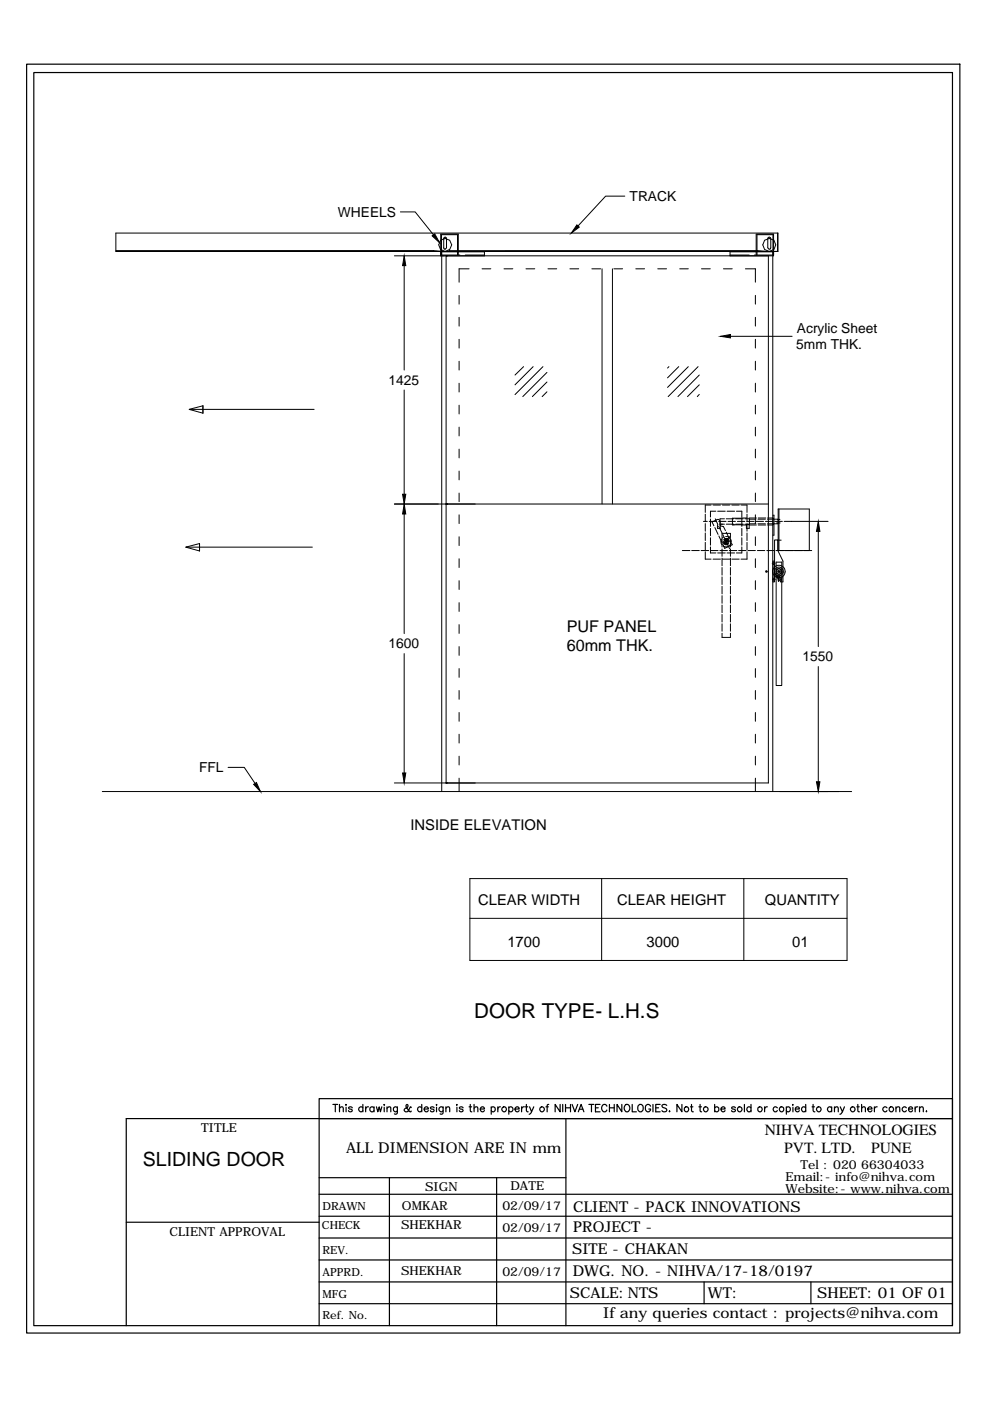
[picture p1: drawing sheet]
<svg xmlns="http://www.w3.org/2000/svg" width="210mm" height="297mm" viewBox="0 0 210 297" stroke-linecap="round" stroke-linejoin="round" font-family="sans-serif">
<!-- layer: at_Text -->
<path d="M164.8 122.1l.3 1.1 .2-1.1 .3 1.1 .3-1.1" fill="none" stroke="#000" stroke-width=".21"/>
<!-- layer: at_Entity -->
<g fill="none" stroke="#000" stroke-width=".21">
<path d="M24.6 53.1h67.3l1.9 .2h-69.2v-3.9h140.3v3.9h-115.9M91.9 53.1v.2M93.4 54.1h4.1M93.4 53.4h9.3v.8M93.6 54.1v-4.3h3.4v4.3M93.7 53.3v114.5M94.2 50.4l.2-.1 .3 .3v1.9l-.3 .3-.3-.3zM94.6 54.2h.1M94.6 54.2v111.8M95.3 53.1v.2M95.3 53.1h65.3M95.3 53.1l-.4 .2"/>
<path d="M97.2 54.1v-4.5h-3.8v4.6h70.6v-4.6h-3.7v4.5M98.7 54.1h4M99.5 57h-2.2v2.8M102.2 57h1.9M106.9 57h1.8M111.5 57h1.9M116.2 57h1.8M120.8 57h1.9M125.5 57h1.9M127.6 57v49.9M129.9 57v49.9M130.1 57h1.9"/>
<path d="M134.8 57h1.9M139.5 57h1.8M144.1 57h1.8M148.7 57h1.9M153.4 57h1.9M158 57h2.2M158.8 54.1h-4M159.9 54.1h4.1M160.1 57l.1 2.8M160.5 54.1v-4.3h3.4v4.3M160.6 53.1v.2M160.6 53.1l1.9 .2"/>
<path d="M162.9 50.4l.2-.1 .3 .3v1.9l-.3 .3-.3-.3zM162.9 54.2v111.8h-68.3M163.8 53.3v114.5M164 53.4h-9.2v.8M164.9 49.4v3.9M97.3 62.6v1.9M97.3 67.3v1.8M97.3 71.9v1.9M97.3 76.6v1.9M160.2 62.6v1.9M160.2 67.3v1.8M160.2 71.9v1.9"/>
<path d="M160.2 76.6v1.9M40.1 86.8l2.9-.8v1.6zM40.1 86.8h26.5M97.3 81.3v1.8M97.3 85.9v1.9M97.3 90.6v1.8M97.3 95.2v1.9M97.3 99.9v1.8M160.2 81.3v1.8M160.2 85.9v1.9M160.2 90.6v1.8M160.2 95.2v1.9"/>
<path d="M160.2 99.9v1.8M39.4 116l2.9-.8v1.6zM39.4 116h26.8M94.6 106.9h.1M94.6 106.9h68.3M97.3 104.5v1.9M97.3 109.1v1.9M97.3 113.8v1.9M97.3 118.5v1.8M144.7 116.7h1.6M146.7 116.7h1.6M148.6 116.7h1.7"/>
<path d="M149.2 110.5h.8M149.5 109v1.6M149.5 111v1.6M149.5 113v1.6M149.5 115v1.6M149.5 117v1.5h1.3M150.4 110.5h1.5M150.6 116.7h1.6M150.6 110v1.6M150.6 112v1.6M150.6 114v1.6M150.6 116v1.2h1.2"/>
<path d="M150.8 107.1h-1.3v1.5M151.2 118.5h1.6M151.2 107.1h1.6M151.4 111.5l-.4-.8 1.3-.6 .3 .3 .1 1.1 .7 .1 .4 .9M151.6 111.9l.6 1.4M151.7 110l.5 1.2M151.8 108.4h-1.2v1.2M152.2 117.2h1.6M152.2 108.4h1.6M152.4 111.6l.7 1.4M152.4 110.5h1.5M152.4 113.6l.7 1.5"/>
<path d="M152.6 116.7h1.6M153.1 114v-.9h1.8v.9M153.1 114.4v1.6M153.1 116.4v1.6M153.1 118.3v1.6M153.2 118.5h1.5M153.2 107.1h1.5M153.3 113.3l.6 1.5 .2-.2-.2 .3 .1-.2M153.3 114.9a.65 .65 0 0 0 .5 .6 .65 .65 0 0 0 .7-.3M153.4 113.9a1.14 1.14 0 0 0-.4 1.6M153.4 114.4a.65 .65 0 0 1 .8-.2 .65 .65 0 0 1 .4 .7M153.5 114.9a.48 .48 0 0 0 .3 .4 .48 .48 0 0 0 .6-.2"/>
<path d="M153.6 110h-.9v1.1h.9M153.6 114.5l.5-.1 .3 .7-.4 .2-.2-.1-.3-.4zM153.7 114.4l-.1 .2a.48 .48 0 0 1 .5-.2 .48 .48 0 0 1 .3 .5l-.2-.5zM153.8 114.2v.2h.2l-.1-.2M153.8 114.9v-.4l.2 .4M153.8 114.4h.1M153.8 114.5h.1M153.8 114.2h.3M153.8 114.9h.2M153.8 114.2v.7M153.8 114.3h.1M153.9 113.8a1.05 1.05 0 0 1 1.1 1.1"/>
<path d="M153.9 114.4l-.1 .1M153.9 114.4h.1M153.9 114.7l-.1 .1M153.9 114.2l.2 .2v-.2M153.9 114.2l-.1 .1M153.9 114.2v.2M154 114.4v.5l-.2-.5M154 114.4h-.2M154 114.4h.1M154 114.4v.5h.1v-.5M154 114.2l-.2 .2M154 114.8h.1"/>
<path d="M154 114.2h.1M154 114.4l-.2 .2M154 114.3l.1-.1-.3 .3M154 114.3l-.1 .1M154 114.5l-.1 .1M154 114.6l-.1 .1M154 114.7h-.1M154 114.7l-.2 .2M154 114.9l.1-.2-.1 .2M154 111.1h1.6M154 112.8l.7 1.5M154 110h1.6"/>
<path d="M154 114.2l-.1 .2M154 114.4l.1-.1-.3 .4M154 114.4l-.2 .3 .3-.3M154.1 114.4l-.1 .1M154.1 114.4h.1M154.1 114.4l-.2 .3M154.1 114.4l-.3 .3M154.1 115.2l.6 1.1M154.1 114.9h.1M154.1 114.2l-.3 .4M154.1 114.2v.7M154.1 114.4l-.1 .3"/>
<path d="M154.1 114.5l-.3 .4M154.1 114.7l-.1 .1M154.1 114.6l-.1 .3M154.1 114.7v.2M154.1 117.2h1.7M154.1 108.4h1.7M154.4 110.5h1.5M154.6 116.7h1.6M154.7 113.8l-.7 1.1M154.8 114.7l.5 .8-1.7 .8-.3-.9M154.9 114.4v1.6M154.9 116.4v1.6"/>
<path d="M154.9 118.3v1.6M155 115.3a1.08 1.08 0 0 1-1.6 .5M155.2 118.5h1.5M155.2 107.1h1.5M156 111.1h1.6M156 110h1.6M156.1 108.4h1.2v1.2M156.4 110.5h1.5M156.6 116.7h1.6M157.1 107.1h1.3v1.5M157.3 116v1.2h-1.2M157.3 110v1.6"/>
<path d="M157.3 112v1.6M157.3 114v1.6M157.3 111.3h1.1M158 110h.9v1.1h-.9M158.3 110.5h1.6M158.4 109.8l-3.1 .1v1.4h2M158.4 117v1.5h-1.3M158.4 109v1.6M158.4 111v1.6M158.4 113v1.6M158.4 115v1.6M158.6 116.7h1.6"/>
<path d="M158.8 111.3h1.6M158.8 109.8h1.6M158.9 110.1h1.4M158.9 111.1h1.4M160.2 104.5v1.9M160.2 109.1v1.9M160.2 113.8v1.9M160.2 118.5v1.8M160.3 110.5h1.6M160.6 116.7h1.6M160.7 110.1h1.6M160.7 111.1h1.6"/>
<path d="M160.8 111.3h1.6M160.8 109.8h1.6M162.3 110.5h1.6M162.6 116.7h1.5M162.7 110.1h2.3v1h-2.3M162.7 109.8h1.2v1.5h-1.2M163.7 119.5h.7M163.9 119h.3v4.4h-.3zM163.9 119.7h.3M163.9 119.3h.3M163.9 110l.1 .1M163.9 109.2h.2v4.3h-.2"/>
<path d="M164 111.1l-.1 .1M164.2 114.5h.7v2.2l1.1 2.3v4.4h-.5l-1.2-1.9zM164.3 110.5h1.6M164.5 116.7h1.6M164.6 119.2h1.1v26.1h-1.1zM164.8 114.5h.8M164.9 110.1h.5M165 107.9h6.6v8.8h-6.6zM165.2 107.9v8.8M166.3 110.5h1.6M166.5 116.7h1.6M168.5 116.7h1.6"/>
<path d="M170.5 116.7h1.6M97.3 123.1v1.9M97.3 127.8v1.8M97.3 132.4v1.9M97.3 137.1v1.9M153.1 134.3v.8h1.8v-.8M153.1 120.3v1.6M153.1 122.3v1.6M153.1 124.3v1.6M153.1 126.3v1.6M153.1 128.3v1.6M153.1 130.3v1.6"/>
<path d="M153.1 132.3v1.5M154.9 120.3v1.6M154.9 122.3v1.6M154.9 124.3v1.6M154.9 126.3v1.6M154.9 128.3v1.6M154.9 130.3v1.6M154.9 132.3v1.5M160.2 123.1v1.9M160.2 127.8v1.8M160.2 132.4v1.9M160.2 137.1v1.9"/>
<path d="M163.8 122.8h.6M163.9 123h.3M163.9 122.6h.3M164.6 122.1h.8M164.7 120.8l.3-.2 .5 .2v.8l-.3 .1-.5-.1zM165 122.1v1.1M165.2 121l-.2 .3h.2l.1-.1M97.3 141.7v1.9M97.3 146.4v1.9M97.3 151.1v1.8M97.3 155.7v1.8M160.2 141.7v1.9"/>
<path d="M160.2 146.4v1.9M160.2 151.1v1.8M160.2 155.7v1.8M21.7 167.8h158.9M94.6 166h.1M97.3 160.3v1.9M97.3 165v2.8M160.2 160.3v1.9M160.2 165v2.8"/>
<circle cx="94.4" cy="51.9" r="1.38"/>
<circle cx="163.1" cy="51.9" r="1.38"/>
<circle cx="162.5" cy="121.2" r=".17"/>
<circle cx="165.1" cy="121.2" r=".63"/>
<circle cx="165.1" cy="121.2" r=".92"/>
<circle cx="165.1" cy="121.2" r="1.32"/>
<circle cx="165.2" cy="121.2" r=".17"/>
</g>
<!-- layer: 0 -->
<g fill="none" stroke="#000" stroke-width=".21">
<path d="M83.6 54.2h10.6M84.9 44.9h3.1l3.9 4.9M85.7 56.3v22.2M132.5 41.6h-4.1l-5.8 6.3M111 77.7l-1.8 1.8M113 77.7l-3.8 3.9M115.1 77.7l-5.9 6M116 79l-5.2 5.1M141.8 77.7l-.3 .3M143.9 77.7l-2.4 2.4M145.9 77.7l-4.4 4.4M148 77.7l-6.3 6.4"/>
<path d="M148.3 79.5l-4.6 4.6M154.9 71.3h13.1M85.7 82.7v22.1M116 81l-3.1 3.1M116 83.1l-1.1 1M148.3 81.6l-2.5 2.5M148.3 83.6l-.5 .5M83.6 106.9h17.2M85.7 109v25.3M152.1 111.3v.7h.6M152.7 111.3v.9M155.3 111.3h.4"/>
<path d="M158.3 111.2h.5v.8h-.5zM167.8 110.5h7.8M173.5 112.7v24.4M85.7 138.6v25.3M173.5 141.3v24.4M48.4 162.7h3.4l2.3 3.4M83.6 166h17.2M173.7 167.8h1.9M99.6 186.3h80v17.3h-80zM99.6 194.7h80M127.6 186.3v17.3M157.7 186.3v17.3"/>
</g>
<!-- layer: at_Rect -->
<path d="M164.6 110.9h.8" fill="none" stroke="#000" stroke-width=".21"/>
<!-- layer: 0 -->
<path d="M85.7 54.2l.3 2.1h-.6zM91.6 50l.6-.4 1 1.8zM122.3 47.7l.5 .4-1.7 1.3zM152.8 71.3l2.1-.4v.7zM85.7 106.9l.3 2.1h-.6zM85.4 104.8h.6l-.3 2.1zM173.5 110.5l.3 2.2h-.7zM53.8 166.3l.6-.4 .8 1.9zM85.4 163.9h.6l-.3 2.1zM173.1 165.7h.7l-.3 2.1z" fill="#000" stroke="#000" stroke-width=".21"/>
<g fill="none" stroke="#000" stroke-width=".25">
<path d="M5.6 13.6h197.9v269h-197.9zM7.2 15.4h194.7v265.7h-194.7zM67.7 237.2v43.9M70.6 234.2h1M71.1 234.2v1.5M72 235l.4-.3 .3 .1 .1 .9M72 234.2v1.5M73.4 234.2v.1zM73.4 234.8v.9M74.7 234.9l-.3-.2-.5 .2 .2 .2 .5 .2 .1 .2a.44 .44 0 0 1-.4 .2 .44 .44 0 0 1-.4-.2M76.9 234.9a.49 .49 0 0 0-.7-.1 .49 .49 0 0 0 0 .7 .49 .49 0 0 0 .7 0M76.9 234.2v1.5"/>
<path d="M77.5 234.7v1M78.1 234.7a.5 .5 0 0 0-.6 .4M79.3 234.9a.49 .49 0 0 0-.7-.1 .49 .49 0 0 0 0 .7 .49 .49 0 0 0 .7 0M79.3 234.7v1M79.8 234.7l.3 1 .3-1 .3 1 .3-1M81.5 234.2v.1zM81.5 234.8v.9M82.1 235l.3-.3 .4 .1 .1 .9M82.1 234.7v1M84.3 234.7v1.2a.38 .38 0 0 1-.3 .3 .38 .38 0 0 1-.4-.1M84.3 234.9a.48 .48 0 0 0-.7-.1 .48 .48 0 0 0 0 .7 .48 .48 0 0 0 .7 0M87.2 234.8l-.2-.1-.3 .6a.53 .53 0 0 1-.4 .4 .53 .53 0 0 1-.6-.3l.2-.4 .6-.3v-.3l-.2-.2-.2 .2 .2 .6 .5 .6 .3 .1 .1-.1"/>
<path d="M89.4 234.9a.49 .49 0 0 0-.7-.1 .49 .49 0 0 0 0 .7 .49 .49 0 0 0 .7 0M89.4 234.2v1.5M89.9 235.1h.9l-.1-.3a.49 .49 0 0 0-.7 .1 .49 .49 0 0 0 .1 .7 .49 .49 0 0 0 .7-.1M92 234.9l-.2-.2-.6 .2 .3 .2 .5 .2v.2a.44 .44 0 0 1-.4 .2 .44 .44 0 0 1-.4-.2M92.6 234.2v.1zM92.6 234.8v.9M94 234.7v1.2a.38 .38 0 0 1-.3 .3 .38 .38 0 0 1-.4-.1M94 234.9a.49 .49 0 0 0-.8-.1 .49 .49 0 0 0 0 .7 .49 .49 0 0 0 .8 0M94.5 235l.4-.3 .4 .1v.9M94.5 234.7v1M96.9 234.2v.1zM96.9 234.8v.9"/>
<path d="M98.2 234.9l-.3-.2-.5 .2 .2 .2 .5 .2 .1 .2a.44 .44 0 0 1-.4 .2 .44 .44 0 0 1-.4-.2M99.5 234.7h.5M99.7 234.2l.1 1.4 .2 .1M100.5 235l.4-.3 .3 .1 .1 .9M100.5 234.2v1.5M101.8 235.1h.9l-.1-.3a.49 .49 0 0 0-.7 .1 .49 .49 0 0 0 .1 .7 .49 .49 0 0 0 .7-.1M104.2 234.9a.48 .48 0 0 1 .7-.1 .48 .48 0 0 1 0 .7 .48 .48 0 0 1-.7 0M104.2 234.7v1.5M105.6 234.7v1M106.1 234.7l-.5 .2v.2M107.9 234.9a.49 .49 0 0 1 .7-.1 .49 .49 0 0 1 0 .7 .49 .49 0 0 1-.7 0M107.9 234.7v1.5"/>
<path d="M109.2 235.1h.9l-.1-.3a.49 .49 0 0 0-.7 .1 .49 .49 0 0 0 .1 .7 .49 .49 0 0 0 .7-.1M110.6 234.7v1M111.2 234.7a.5 .5 0 0 0-.6 .4M111.4 234.7h.5M111.6 234.2v1.2l.1 .2 .3 .1M112.3 234.7l.4 1 .5-1M112.7 235.7l-.5 .5M115.8 234.7h.5M116.3 234.2h-.3v1.5M118.8 234.2v1.5l-1.1-1.5v1.5M119.3 234.2v1.5M119.9 234.2v1.5"/>
<path d="M119.9 234.9h1.1M120 237.2v43.9M121 234.2v1.5M121.3 234.2l.6 1.5 .6-1.5M122.6 235.7l.6-1.5 .6 1.5M122.9 235.2h.7M124.9 234.2h1M125.4 234.2v1.5M126.3 234.9h.5M127.2 234.2h-.9v1.5h.9M128.7 234.5a.56 .56 0 0 0-.7-.3 .56 .56 0 0 0-.4 .6v.3a.56 .56 0 0 0 .4 .6 .56 .56 0 0 0 .7-.4M129.2 234.9h1"/>
<path d="M129.2 234.2v1.5M130.2 234.2v1.5M131.8 234.2v1.5l-1-1.5v1.5M132.5 234.4l.1-.2a.72 .72 0 0 1 1 .7 .72 .72 0 0 1-1 .7l-.3-.5zM134 234.2v1.5h.9M135.4 234.4l.3-.2a.78 .78 0 0 1 .7 .7 .78 .78 0 0 1-.7 .8l-.4-.4zM137.9 234.5a.56 .56 0 0 0-.6-.3 .56 .56 0 0 0-.5 .6v.3a.55 .55 0 0 0 .6 .6 .55 .55 0 0 0 .5-.6h-.3M138.4 234.2v1.5M139 234.9h.6M140 234.2h-1v1.5h1M141.4 234.4l-.2-.2a.56 .56 0 0 0-.9 .3l.2 .3 .7 .2 .2 .5a.62 .62 0 0 1-1.1 0M141.9 235.6h.1z"/>
<path d="M144.6 234.2v1.5l-1.1-1.5v1.5M146.4 234.7h.5M146.6 234.2v1.2l.1 .2 .3 .1M148.2 234.7h.5M148.4 234.2l.1 1.4 .3 .1M151.5 234.9a.49 .49 0 0 1 .8-.1 .49 .49 0 0 1 0 .7 .49 .49 0 0 1-.8 0M151.5 234.2v1.5M152.9 235.1h.8v-.3a.48 .48 0 0 0-.7 .1 .48 .48 0 0 0 0 .6 .48 .48 0 0 0 .7 0M155.9 234.9a.4 .4 0 0 0-.4-.2 .4 .4 0 0 0-.3 .3l.6 .3 .1 .2a.44 .44 0 0 1-.4 .2 .44 .44 0 0 1-.4-.2M157.8 234.2v1.5M159.2 234.9a.49 .49 0 0 0-.7-.1 .49 .49 0 0 0 0 .7 .49 .49 0 0 0 .7 0M159.2 234.2v1.5"/>
<path d="M162.1 234.7v1M162.7 234.7a.5 .5 0 0 0-.6 .4M164.8 234.9a.49 .49 0 0 0-.7-.1 .49 .49 0 0 0 0 .7 .49 .49 0 0 0 .7 0M166.7 234.9a.48 .48 0 0 1 .7-.1 .48 .48 0 0 1 0 .7 .48 .48 0 0 1-.7 0M166.7 234.7v1.5M168.1 234.2v.1zM168.1 234.8v.9M168.6 235.1h.9l-.1-.3a.48 .48 0 0 0-.7 .1 .48 .48 0 0 0 .1 .6 .48 .48 0 0 0 .7 0M170.8 234.9a.49 .49 0 0 0-.7-.1 .49 .49 0 0 0 0 .7 .49 .49 0 0 0 .7 0M170.8 234.2v1.5M172.2 234.7h.5M172.4 234.2v1.2l.1 .2 .3 .1"/>
<path d="M176.3 234.9a.49 .49 0 0 0-.7-.1 .49 .49 0 0 0 0 .7 .49 .49 0 0 0 .7 0M176.3 234.7v1M176.9 235l.4-.3 .3 .1 .1 .9M176.9 234.7v1M178.2 234.7l.4 1 .4-1M178.6 235.7l-.3 .4-.2 .1M181.7 234.7h.5M181.9 234.2v1.4l.3 .1M182.7 235l.3-.3 .4 .1 .1 .9M182.7 234.2v1.5M184 235.1h.9l-.1-.3a.49 .49 0 0 0-.7 .1 .49 .49 0 0 0 .1 .7 .49 .49 0 0 0 .7-.1M185.4 234.7v1"/>
<path d="M186 234.7a.5 .5 0 0 0-.6 .4M188.1 234.9a.49 .49 0 0 0-.8-.1 .49 .49 0 0 0 0 .7 .49 .49 0 0 0 .8 0M190 235l.3-.3 .4 .1 .1 .9M190 234.7v1M192.2 234.9a.49 .49 0 0 0-.8-.1 .49 .49 0 0 0 0 .7 .49 .49 0 0 0 .8 0M192.6 235.1h.9l-.1-.3a.48 .48 0 0 0-.6 .1 .48 .48 0 0 0 0 .6 .48 .48 0 0 0 .7 0M194 234.7v1M194.6 234.7l-.5 .2-.1 .2M195 235l.3-.3 .4 .1 .1 .9M195 234.7v1M196.4 235.6h.1zM26.8 259.1h40.9"/>
<path d="M67.7 257.9h134.2M67.7 253.2h134.2M67.7 249.7h52.3M82.6 249.7v31.4M105.3 249.7v31.4M67.7 267.1h134.2M67.7 262.5h134.2M67.7 271.8h134.2M67.7 276.4h134.2M149.3 271.8v4.6M171.9 271.8v4.6M26.8 281.1v-43.9h175.1h-134.2v-4.3h134.2v48.2"/>
<circle cx="106.9" cy="235.2" r=".51"/>
<circle cx="114.9" cy="235.2" r=".51"/>
<circle cx="145.5" cy="235.2" r=".51"/>
<circle cx="149.6" cy="235.2" r=".51"/>
<circle cx="156.8" cy="235.2" r=".51"/>
<circle cx="161.1" cy="235.2" r=".51"/>
<circle cx="165.7" cy="235.2" r=".51"/>
<circle cx="173.6" cy="235.2" r=".51"/>
<circle cx="180.8" cy="235.2" r=".51"/>
<circle cx="189" cy="235.2" r=".51"/>
</g>
<text font-size="4.4" x="100.6" y="215.7">DOOR TYPE- L.H.S</text>
<text font-size="4.1" x="30.3" y="247.1">SLIDING DOOR</text>
<g font-size="3.4">
<text x="120.2" y="134">PUF PANEL</text>
<text x="120.2" y="138">60mm THK.</text>
</g>
<g font-size="3.3">
<text x="162.1" y="240.7">NIHVA TECHNOLOGIES</text>
<text x="166.3" y="244.5">PVT. LTD.</text>
<text x="184.7" y="244.5">PUNE</text>
</g>
<g font-size="3.2">
<text x="73.4" y="244.4">ALL DIMENSION ARE IN mm</text>
<text x="121.6" y="257">CLIENT - PACK INNOVATIONS</text>
<text x="121.6" y="261.3">PROJECT -</text>
<text x="121.3" y="266">SITE - CHAKAN</text>
<text x="120.8" y="275.2">SCALE:NTS</text>
<text x="121.4" y="270.6">DWG. NO. - NIHVA/17-18/0197</text>
<text x="150.1" y="275.2">WT:</text>
<text x="173.3" y="275.2">SHEET: 01 OF 01</text>
<text x="127.9" y="279.5">If any queries contact : projects@nihva.com</text>
</g>
<g font-size="3.1">
<text x="87" y="175.9">INSIDE ELEVATION</text>
<text x="101.4" y="191.9">CLEAR WIDTH</text>
<text x="130.8" y="191.9">CLEAR HEIGHT</text>
<text x="162.2" y="191.9">QUANTITY</text>
<text x="107.6" y="200.8">1700</text>
<text x="137.1" y="200.8">3000</text>
<text x="168" y="200.8">01</text>
</g>
<g font-size="2.9">
<text x="71.6" y="46">WHEELS</text>
<text x="133.5" y="42.6">TRACK</text>
<text x="169" y="70.6">Acrylic Sheet</text>
<text x="168.8" y="74.1">5mm THK.</text>
<text x="82.4" y="81.6">1425</text>
<text x="82.4" y="137.5">1600</text>
<text x="170.2" y="140.2">1550</text>
<text x="42.2" y="163.7">FFL</text>
</g>
<g font-size="2.6">
<text x="42.7" y="240">TITLE</text>
<text x="166.6" y="250.4">Email:- info@nihva.com</text>
<text x="169.7" y="247.8">Tel : 020 66304033</text>
<text x="85.2" y="256.6">OMKAR</text>
<text x="90.1" y="252.5">SIGN</text>
<text x="106.5" y="256.6">02/09/17</text>
<text x="108.2" y="252.3">DATE</text>
<text x="166.6" y="253">Website:- www.nihva.com</text>
<text x="36" y="262.1">CLIENT APPROVAL</text>
<text x="85.1" y="260.7">SHEKHAR</text>
<text x="106.5" y="261.3">02/09/17</text>
<text x="85.1" y="270.4">SHEKHAR</text>
<text x="106.5" y="270.6">02/09/17</text>
</g>
<g font-size="2.4">
<text x="68.4" y="256.5">DRAWN</text>
<text x="68.3" y="260.6">CHECK</text>
<text x="68.4" y="265.8">REV.</text>
<text x="68.4" y="270.4">APPRD.</text>
<text x="68.4" y="275.1">MFG</text>
<text x="68.4" y="279.8">Ref. No.</text>
</g>
</svg>
